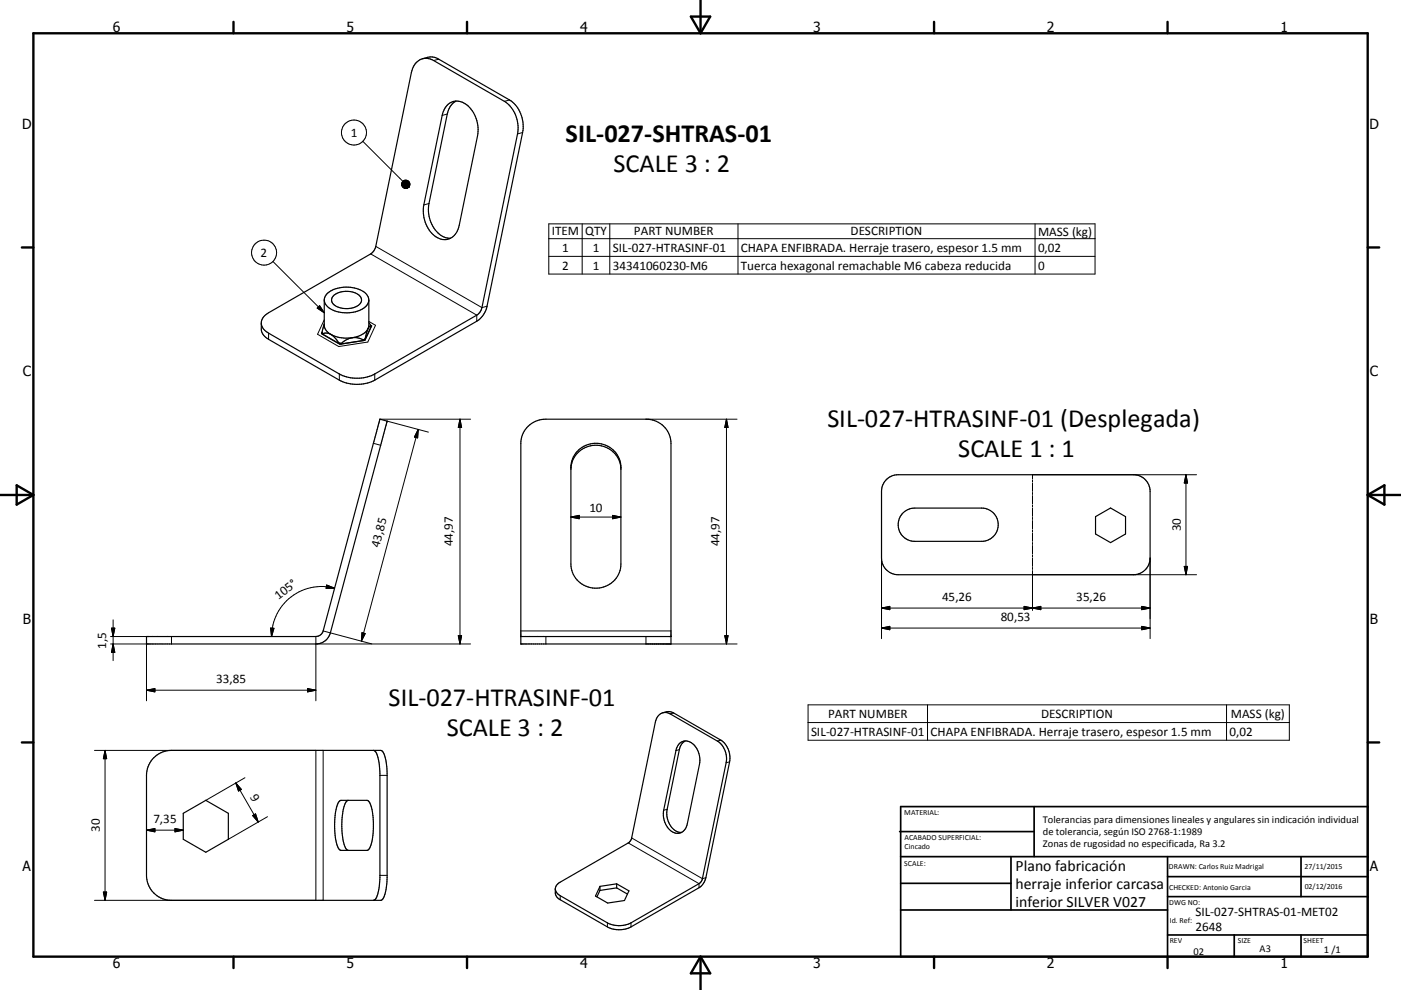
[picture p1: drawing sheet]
<svg xmlns="http://www.w3.org/2000/svg" width="420mm" height="297mm" viewBox="0 0 420 297" stroke-linecap="round" stroke-linejoin="round" font-family="sans-serif">
<g fill="none" stroke="#000" stroke-width=".36">
<path d="M126.7 17.6l2.4-.5 2 .4 21.7 12.5a9.6 9.6 0 0 1 3.9 9.8l-10.7 52.1a6.9 6.9 0 0 1-3.1 4.5l-30.5 17.7a11.7 11.7 0 0 1-10.7 0l-21.2-12.3a3.8 3.8 0 0 1-2.2-3.1v-1.8M126.7 17.6l1.4-.1 1.4 .4 21.7 12.5a9.6 9.6 0 0 1 4 9.8l-10.7 52.1a3.5 3.5 0 0 1-1.6 2.2l-30.5 17.7a11.6 11.6 0 0 1-10.7 0l-21.2-12.2a3.7 3.7 0 0 1-2.2-3.1M126.7 17.6a5 5 0 0 0-3.4 4.2l-10.6 52.1a3.5 3.5 0 0 1-1.6 2.3l-30.6 17.6a3.8 3.8 0 0 0-2.2 3.1M134.4 31.3a4.9 4.9 0 0 1 7.2 2 10.2 10.2 0 0 1 1.6 7.5l-5.5 26.8a4.5 4.5 0 0 1-3.3 4.1 4.5 4.5 0 0 1-5-1.7 10 10 0 0 1-2.3-8.5l5.6-27.5 .7-1.5zM136.7 30.3a5.4 5.4 0 0 0-2.6 3.9l-5.5 26.9a9.2 9.2 0 0 0 5 10.2l1.5 .2M96.6 99.7l.2 .6M96.6 99.7l.2 .4M97.2 90v7.6a3.3 3.3 0 0 0 2 2.7M97.2 97.2l-.6 2.5M98 88.1a9.5 9.5 0 0 1 11.9 .2 2.76 2.76 0 0 1-1.3 4.4 9.6 9.6 0 0 1-10.7-1 2.45 2.45 0 0 1 .1-3.6zM100.1 88.6a6.4 6.4 0 0 1 8 .4 2.21 2.21 0 0 1-1.8 3.2 5.9 5.9 0 0 1-6.7-1.5l-.1-1.2zM110.3 98.6a6.9 6.9 0 0 1-5.5 2.9l-2.5 1.5"/>
<path d="M110.3 98.6l-.8 3.1M110.6 96.8l.6 1M110.6 90v7.6l-.3 1M111.1 97.6l.3 .2-2 4.3-7.5 1.2-5.5-3.2 .2-.4M111.2 97.8l-1.7 4M111.2 97.8l-.4 .1-.5 .7M96.8 100.1v.2M96.8 100.3l4.8 2.8M96.8 100.1l1.2-.2 1.2 .4M99.2 100.3a12.6 12.6 0 0 0 7.6 1l2.1 .7M99.2 100.3l1.1 1 1.3 1.6M101.6 103.1l.7 .1"/>
<path d="M101.6 102.9l.7 .1M101.6 102.9v.2M102.3 103v.2M108.9 102v.2M108.9 102.2l-6.6 1M109.5 101.8l-.6 .4M109.5 101.7v.1M109.5 101.7l-.6 .3M113.9 125.8l-17 63.5a2.32 2.32 0 0 1-2.2 1.7h-50.8v2.2h50.8a4.5 4.5 0 0 0 4.3-3.3l17.1-63.5M113.9 125.8h.1M113.9 125.8l2.2 .5M116.1 126.3v.1"/>
<path d="M158.4 127.9a7.5 7.5 0 0 1 5.3-2.1h30a7.4 7.4 0 0 1 7.5 7.2v60.2h-45.1v-60.2a7.1 7.1 0 0 1 2.3-5.1zM171.2 140.2v29a7.5 7.5 0 0 0 7.5 7.3 7.5 7.5 0 0 0 7.5-7.3v-29a7.5 7.5 0 0 0-7.8-7.2 7.5 7.5 0 0 0-7.2 7.8M171.2 140.2a7.5 7.5 0 0 1 7.8-6.6 7.5 7.5 0 0 1 7.2 7.2M265.6 144.1a5 5 0 0 1 3.7-1.7h70.5a5 5 0 0 1 5 5v20a5 5 0 0 1-5 5h-70.5a5 5 0 0 1-5-5v-20.5l.4-1.5zM270.8 153.8l1.4-.9 1.5-.4 20.6-.1a5 5 0 0 1 5 5 5 5 0 0 1-5 5h-20a5 5 0 0 1-4.7-3.1 5 5 0 0 1 1.2-5.5zM328.5 155l4.5-2.6 4.4 2.6v5.2l-4.4 2.6-4.5-2.6zM156.1 191h45.1M198.7 213.8l1.8-.3 1.5 .4 14.1 8.2a6.5 6.5 0 0 1 2.6 6.5l-7.2 35.1a4.6 4.6 0 0 1-1.9 2.6l-20.4 11.8a7.8 7.8 0 0 1-7.1 0l-14.1-8.2a2.5 2.5 0 0 1-1.5-2l.2-2 .9-1 20.8-12 .7-.7 7.4-35.6a2.96 2.96 0 0 1 4.4-2.4l14.2 8.1a6.4 6.4 0 0 1 2.6 6.5l-7.4 35.6-.7 .7-20.4 11.8a7.8 7.8 0 0 1-7.1 0l-14.5-8.4-.8-.8-.3-.9M46.1 227.3a7.4 7.4 0 0 1 5.3-2.2h62.7a2.93 2.93 0 0 1 1.5 2.7l.5 4.2v31.3l-.5 4.1a2.93 2.93 0 0 1-1.5 2.7h-62.7a7.5 7.5 0 0 1-7.5-7.5v-30a7.5 7.5 0 0 1 2.2-5.3zM111.9 225.1a2.87 2.87 0 0 1 1.5 2.7l.5 4.2v31.3l-.3 3.1a6.3 6.3 0 0 1-1.3 3.6l-.4 .1M203.6 223.1a3.2 3.2 0 0 1 5.1 1.1 6.7 6.7 0 0 1 1 5l-3.6 18a3.1 3.1 0 0 1-2.4 2.8 3.1 3.1 0 0 1-3.3-1.5 6.8 6.8 0 0 1-1.4-5.4l3.8-18.4zM205.4 222.3a3.6 3.6 0 0 0-1.7 2.6l-3.7 17.9a5.8 5.8 0 0 0 3.9 6.9h.4"/>
<path d="M54.9 244l6.8-3.9 6.8 3.9v7.8l-6.8 3.9-6.8-3.9zM101.7 240.4l.5-.3h7.8a3.2 3.2 0 0 1 1.5 2.8l.4 2.4v3.3l-.5 4.2a2.77 2.77 0 0 1-1.4 2.3h-7.8a3.1 3.1 0 0 1-1.5-2.8 21.3 21.3 0 0 1 .9-11.7zM104.4 240.1a3.2 3.2 0 0 0-1.5 2.8 20.9 20.9 0 0 0 .8 11.7l.7 .5M179.9 265.9v1.2M179.9 267.1l-.9 2M184.9 265.2l3.7 2.1-1.4 2.9-5 .7-3.7-2.1 1.4-2.9M184.9 265.2l-5 .7M184.9 265.2v1.2M184.9 266.4l3.2 1.8M184.9 266.4l-5 .7"/>
</g>
<g fill="none" stroke="#000" stroke-width=".3">
<path d="M131.5 17.8l-1.5 .4M134.1 34.2l-1.5 .4M152.8 30l-1.6 .4M156.7 39.8l-1.5 .4M108.8 42.4l12 12M81.8 78.4l15.4 15.4M111.1 76.2l31.8 18.3v1.9M112.7 73.9l31.8 18.4 1.5-.4M128.6 61.1l-1.5 .4M164.5 67.2h163.8v15h-163.8zM164.5 71.6h163.8M164.5 76.9h163.8"/>
<path d="M174.5 67.2v15M182.8 67.2v15M221.3 67.2v15M310.3 67.2v15M80.5 100v1.8M95.1 92.4l.7-.7 1.4 2.1zM97.2 95.9l-2 4.4 6.4 3.7 8.7-1.4 2.3-5-2-1.2M101.7 112.2v1.9M112.4 112.2v1.9M111.9 133l2.2 .6M113.9 125.8h27.2M116.1 126.3l12.3 3.3"/>
<path d="M125.4 128.8l-17.1 63.6M125.4 128.8l-.2 2.6-1-.3zM137.9 125.8l.5 2.4h-1zM137.9 125.8v67.4M193.7 125.8h27.3M217.8 125.8v67.4M217.8 125.8l.5 2.4h-1zM171.2 155.1h15M171.2 155.1l2.5-.5v1zM183.7 154.6l2.5 .5-2.5 .5zM309.6 144v.6M309.6 144.9v2.5"/>
<path d="M309.6 147.7v.7M309.6 148.7v2.5M309.6 151.5v.6M309.6 152.4v2.5M309.6 155.2v.7M309.6 156.2v2.5M309.6 159v.6M309.6 159.9v2.5M355.6 142.4v30M355.6 142.4l.4 2.5h-1zM358.7 142.4h-49.1v1.3M97.9 175.5l2.4 1h-2.5z"/>
<path d="M100.3 176.5a15 15 0 0 0-18.3 10.1l-.6 4.4M264.3 167.4v24.2M309.6 162.7v.7M309.6 163.7v2.5M309.6 166.5v.6M309.6 167.4v2.5M309.6 170.2v.6M309.6 171.2v11.9M309.6 172.4h49.1M344.8 167.4v24.2M355 169.9h1l-.4 2.5zM33.1 193.2h10.8v17"/>
<path d="M33.1 191h10.8M33.4 188.5h1l-.5 2.5zM33.9 186v12.2M33.9 193.2l.5 2.5h-1zM51.4 191v2.2M81.1 188.4l1 .1-.7 2.5zM94.7 191v19.2M94.7 193.2h46.4M96.9 189.3l14.5 3.9M108.5 189.8l1 .3-1.2 2.3zM137.4 190.7h1l-.5 2.5zM156.1 189.3h45.1"/>
<path d="M163.7 191v2.2M193.7 191v2.2h27.3M217.3 190.7h1l-.5 2.5zM264.3 182.4h80.5M264.3 182.4l2.5-.5v1zM264.3 188.4l2.5-.5v1zM264.3 188.4h80.5M307 181.9l2.6 .5-2.6 .5zM309.6 182.4l2.4-.5v1zM342.3 187.9l2.5 .5-2.5 .5zM342.3 181.9l2.5 .5-2.5 .5zM43.9 207.1h50.8"/>
<path d="M43.9 207.1l2.5-.5v1zM92.2 206.6l2.5 .5-2.5 .5zM202 213.9l-1.1 .3M242.3 211.5h144.3v10.6h-144.3zM242.3 216.8h144.3M278.1 211.5v10.6M367.7 211.5v10.6M28.3 225.1h66.4v45h-66.4M31.5 225.1v45M31.5 225.1l.5 2.5h-1zM70.7 234.9l6.7 11.7M70.7 234.9l1.7 1.9-.9 .5z"/>
<path d="M73.4 233.3l-11.7 6.8M96.9 225.1v45M113.9 232.6h2.2M203.7 224.9l-1 .3M216.1 222.1l-1 .2M218.7 228.6l-1 .2M43.9 249.1l2.5-.5v1zM43.9 249.1h11M52.5 248.6l2.4 .5-2.4 .5zM75.8 244.7l.8-.5 .8 2.4zM80.2 245l-11.7 6.8M188.4 252.9l21.2 12.2v1.2"/>
<path d="M189.4 251.4l21.2 12.2 1-.3M200 242.8l-1 .3M31 267.6h1l-.5 2.5zM113.9 262.6h2.2M168 268.7v1.2M182.1 276.9v1.2M189.2 276.9v1.2"/>
<circle cx="106.1" cy="39.8" r="3.7"/>
<circle cx="79.2" cy="75.8" r="3.7"/>
</g>
<g fill="none" stroke="#000" stroke-width=".71">
<path d="M10 10h400v277h-400zM70 6.6v3.4M140 6.6v3.4M207.1 5h5.8l-2.9 5zM210 0v10M280 6.6v3.4M350 6.6v3.4M6.6 74.2h3.4M410 74.2h3.5M0 148.5h10M5 145.6l5 2.9-5 2.9zM410 148.5h10.1"/>
<path d="M410 148.5l5.1-2.9v5.8zM6.6 222.7h3.4M410 222.7h3.5M70 287v3.4M140 287v3.4M210 287v10M210 287l2.9 5h-5.8zM280 287v3.4M350 287v3.4"/>
</g>
<g fill="none" stroke="#000" stroke-width=".51">
<path d="M269.7 249.5h40.3M270 242h140v45h-140zM270 257h140M303.1 257v16M310 242v15M350 257v30M390.1 257v12M270 265h33.1M270 273h80M350 269h60M350 263h60M350 280.5h60"/>
<path d="M370 280.5v6.5M390.1 280.5v6.5"/>
</g>
<g fill="#000" stroke="#000" stroke-width=".3">
<path d="M122.8 55.7l-.3 .5zM122.9 55.5l-.4 .7zM122.9 55.2l-.4 1zM122.8 54.9l-.3 1.3zM122.7 54.7l.1 .2-.3 1.3zM122.6 54.4l.1 .3-.2 1.5zM122.4 54.3l.2 .1-.1 1.8zM122.1 54.1l.3 .2 .1 1.9zM121.9 54.1h.2l.4 2.1zM121.6 54l.3 .1 .6 2.1zM121.3 54.1l.3-.1 .9 2.2zM121.1 54.2l.2-.1 1.2 2.1z"/>
<path d="M120.9 54.3l.2-.1 1.4 2zM120.7 54.5l.2-.2 1.6 1.9zM120.7 54.5l1.8 1.7-2-1.5zM120.5 54.7l2 1.5-2.1-1.2zM120.4 55l2.1 1.2-2.1-.9zM120.4 55.3l2.1 .9-2.1-.7zM120.4 55.5l2.1 .7-2-.4zM120.5 55.8l2 .4-1.9-.2zM120.6 56l1.9 .2h-1.7zM120.8 56.2h1.7l-1.5 .2zM121 56.4l1.5-.2zM121.3 56.5l1.2-.3z"/>
<path d="M121.5 56.5l1-.3zM121.8 56.5l.7-.3zM122.1 56.4l.4-.2zM122.3 56.3l.2-.1zM95.1 92.4l.7-.7 1.4 2.1zM125.4 128.8l-.2 2.6-1-.3zM137.9 125.8l.5 2.4h-1zM217.8 125.8l.5 2.4h-1zM171.2 155.1l2.5-.5v1zM183.7 154.6l2.5 .5-2.5 .5zM355.6 142.4l.4 2.5h-1zM97.9 175.5l2.4 1h-2.5z"/>
<path d="M355 169.9h1l-.4 2.5zM33.4 188.5h1l-.5 2.5zM33.9 193.2l.5 2.5h-1zM81.1 188.4l1 .1-.7 2.5zM108.5 189.8l1 .3-1.2 2.3zM137.4 190.7h1l-.5 2.5zM217.3 190.7h1l-.5 2.5zM264.3 182.4l2.5-.5v1zM264.3 188.4l2.5-.5v1zM307 181.9l2.6 .5-2.6 .5zM309.6 182.4l2.4-.5v1zM342.3 187.9l2.5 .5-2.5 .5z"/>
<path d="M342.3 181.9l2.5 .5-2.5 .5zM43.9 207.1l2.5-.5v1zM92.2 206.6l2.5 .5-2.5 .5zM31.5 225.1l.5 2.5h-1zM70.7 234.9l1.7 1.9-.9 .5zM43.9 249.1l2.5-.5v1zM52.5 248.6l2.4 .5-2.4 .5zM75.8 244.7l.8-.5 .8 2.4zM31 267.6h1l-.5 2.5z"/>
</g>
<g font-size="7.9">
<text x="169.6" y="42.7">SIL-027-SHTRAS-01</text>
<text x="184" y="51.6">SCALE 3 : 2</text>
<text x="248.1" y="128">SIL-027-HTRASINF-01 (Desplegada)</text>
<text x="287.3" y="137">SCALE 1 : 1</text>
<text x="116.5" y="211.9">SIL-027-HTRASINF-01</text>
<text x="133.9" y="220.9">SCALE 3 : 2</text>
</g>
<g font-size="4.7">
<text x="304.5" y="261.2">Plano fabricación</text>
<text x="304.5" y="266.6">herraje inferior carcasa</text>
<text x="304.5" y="272">inferior SILVER V027</text>
</g>
<g font-size="4.2">
<text x="33.9" y="9.6">6</text>
<text x="103.9" y="9.6">5</text>
<text x="173.9" y="9.6">4</text>
<text x="243.8" y="9.6">3</text>
<text x="313.9" y="9.6">2</text>
<text x="383.9" y="9.6">1</text>
<text x="6.7" y="38.7">D</text>
<text x="410.5" y="38.7">D</text>
<text x="6.9" y="112.9">C</text>
<text x="410.7" y="112.9">C</text>
<text x="6.9" y="187.1">B</text>
<text x="410.7" y="187.1">B</text>
<text x="6.8" y="261.4">A</text>
<text x="410.7" y="261.4">A</text>
<text x="33.9" y="290.4">6</text>
<text x="103.9" y="290.4">5</text>
<text x="173.9" y="290.4">4</text>
<text x="243.8" y="290.4">3</text>
<text x="313.9" y="290.4">2</text>
<text x="383.9" y="290.4">1</text>
</g>
<g font-size="3.9">
<text x="105.2" y="41.1">1</text>
<text x="165.4" y="70.6">ITEM</text>
<text x="175.4" y="70.6">QTY</text>
<text x="190.1" y="70.6">PART NUMBER</text>
<text x="255" y="70.6">DESCRIPTION</text>
<text x="311.2" y="70.8">MASS (kg)</text>
<text x="78.1" y="77">2</text>
<text x="168.6" y="75.5">1</text>
<text x="177.7" y="75.5">1</text>
<text x="183.7" y="75.5">SIL-027-HTRASINF-01</text>
<text x="222.1" y="75.5">CHAPA ENFIBRADA. Herraje trasero, espesor 1.5 mm</text>
<text x="311.2" y="75.5">0,02</text>
<text x="168.6" y="80.9">2</text>
<text x="177.7" y="80.9">1</text>
<text x="183.7" y="80.9">34341060230-M6</text>
<text x="222.1" y="80.9">Tuerca hexagonal remachable M6 cabeza reducida</text>
<text x="311.2" y="80.9">0</text>
<text x="176.7" y="153.6">10</text>
<text x="354" y="159.4" transform="rotate(-90 354 159.4)">30</text>
<text x="113.7" y="164.3" transform="rotate(-75 113.7 164.3)">43,85</text>
<text x="135.8" y="163.9" transform="rotate(-90 135.8 163.9)">44,97</text>
<text x="215.7" y="163.9" transform="rotate(-90 215.7 163.9)">44,97</text>
<text x="83.5" y="180.1" transform="rotate(-37 83.5 180.1)">105°</text>
<text x="282.4" y="180.3">45,26</text>
<text x="322.7" y="180.3">35,26</text>
<text x="300.1" y="186.4">80,53</text>
<text x="31.8" y="194.6" transform="rotate(-90 31.8 194.6)">1,5</text>
<text x="64.9" y="205">33,85</text>
<text x="248.2" y="215.4">PART NUMBER</text>
<text x="312.2" y="215.4">DESCRIPTION</text>
<text x="369.1" y="215.5">MASS (kg)</text>
<text x="243.2" y="220.7">SIL-027-HTRASINF-01</text>
<text x="279" y="220.7">CHAPA ENFIBRADA. Herraje trasero, espesor 1.5 mm</text>
<text x="368.6" y="220.7">0,02</text>
<text x="74.9" y="239.1" transform="rotate(60 74.9 239.1)">9</text>
<text x="30" y="249.6" transform="rotate(-90 30 249.6)">30</text>
<text x="46" y="247">7,35</text>
<text x="358.4" y="274.9">SIL-027-SHTRAS-01-MET02</text>
<text x="358.4" y="279.4">2648</text>
</g>
<g font-size="3.1">
<text x="312.7" y="246.8">Tolerancias para dimensiones lineales y angulares sin indicación individual</text>
<text x="312.7" y="250.4">de tolerancia, según ISO 2768-1:1989</text>
<text x="312.7" y="254">Zonas de rugosidad no especificada, Ra 3.2</text>
<text x="357.8" y="286.5">02</text>
<text x="377.6" y="285.6">A3</text>
<text x="396.9" y="285.9">1 /1</text>
</g>
<g font-size="2.4">
<text x="271.1" y="244.4">MATERIAL:</text>
<text x="271.2" y="252">ACABADO SUPERFICIAL:</text>
<text x="271.2" y="254.7">Cincado</text>
<text x="271.1" y="259.7">SCALE:</text>
<text x="350.4" y="260.8">DRAWN: Carlos Ruiz Madrigal</text>
<text x="391.1" y="260.6">27/11/2015</text>
<text x="350.5" y="267">CHECKED: Antonio Garcia</text>
<text x="391.2" y="266.7">02/12/2016</text>
<text x="350.5" y="271.4">DWG NO:</text>
<text x="350.7" y="276.9">Id. Ref:</text>
<text x="350.7" y="282.8">REV</text>
<text x="371.1" y="282.9">SIZE</text>
<text x="390.8" y="283">SHEET</text>
</g>
</svg>
